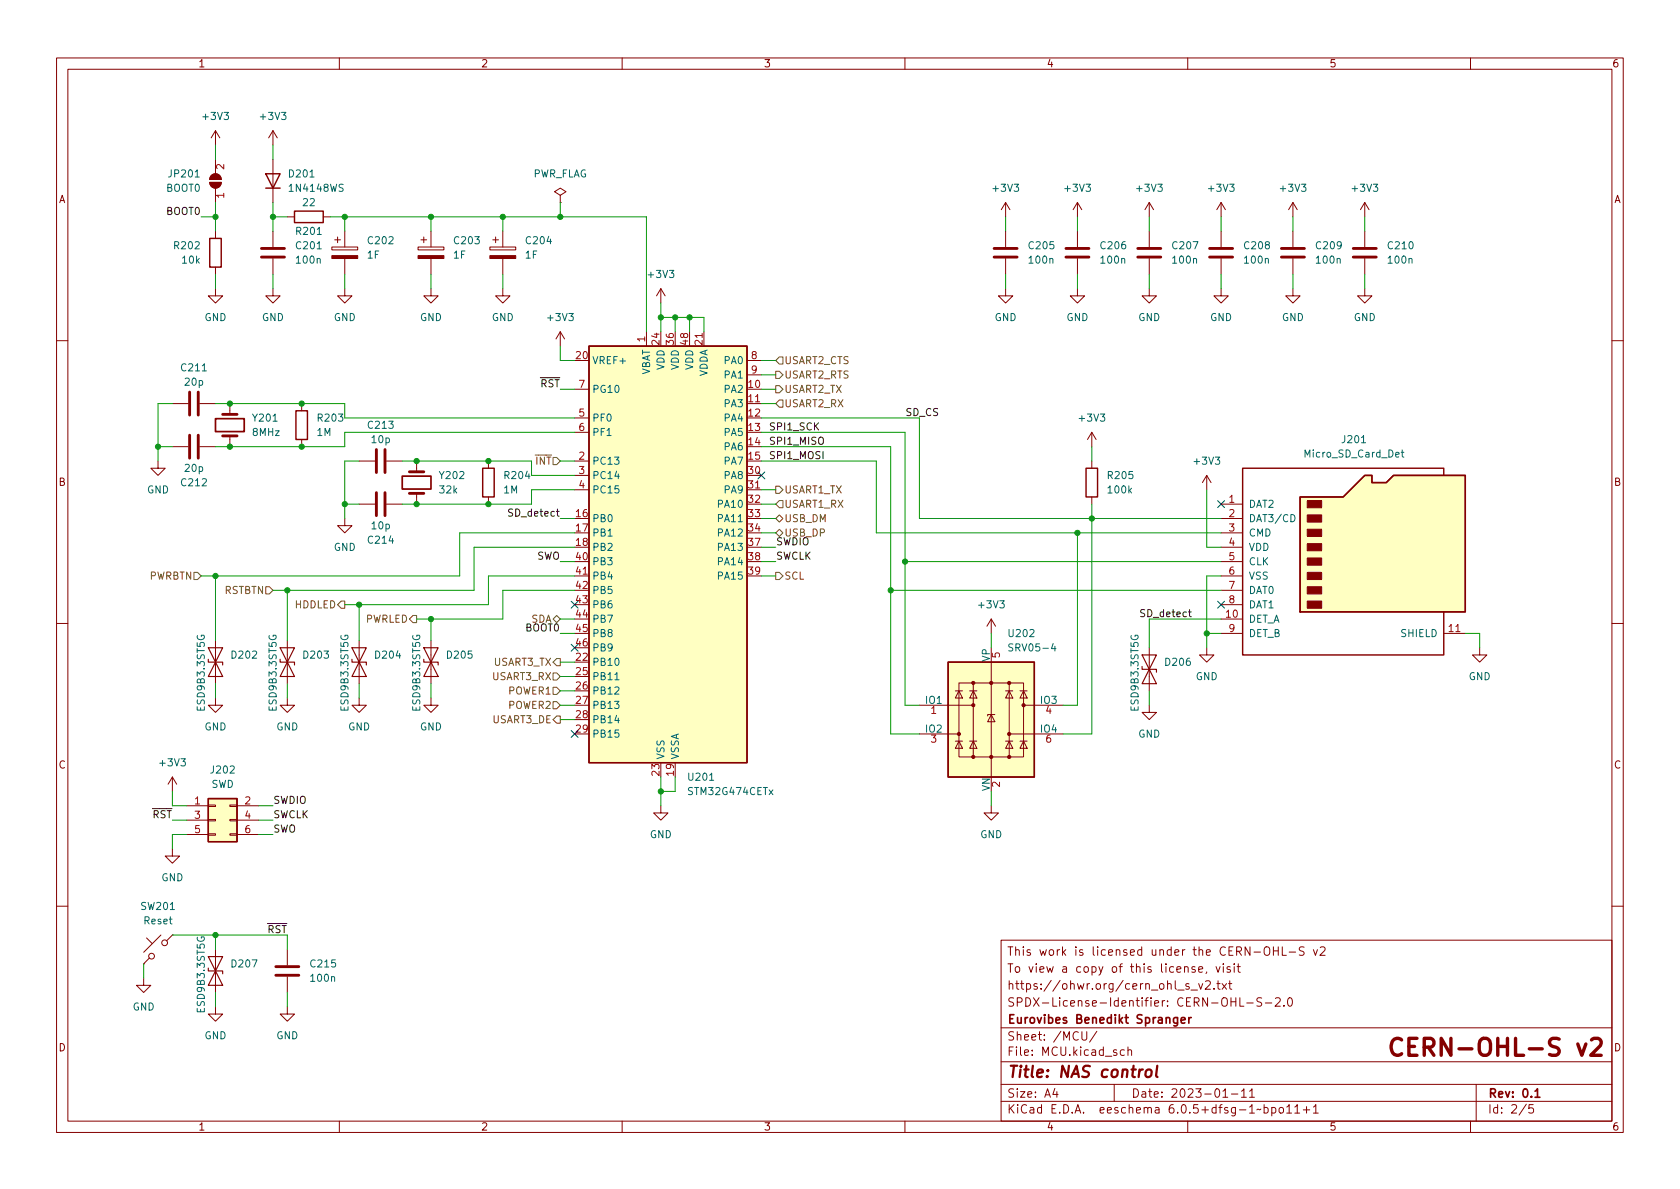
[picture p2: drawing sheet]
<svg xmlns="http://www.w3.org/2000/svg" width="297mm" height="210mm" viewBox="0 0 297 210" stroke-linecap="round" stroke-linejoin="round" font-family="sans-serif">
<g fill="none" stroke="#840000" stroke-width=".18">
<path d="M10 10.2h277v190.1h-277zM12 12.2h273v186.1h-273zM60 10.2v2M110 10.2v2M160 10.2v2M210 10.2v2M260 10.2v2M37.1 32.3h2a1.02 1.02 0 0 1-1 1 1.02 1.02 0 0 1-1-1zM37.4 31a1.02 1.02 0 0 1 1.1-.2 1.02 1.02 0 0 1 .6 .9h-2zM38.1 23.1v2.5M38.1 28.2v2.5M38.1 33.3v2.5"/>
<path d="M38.1 23.1l.8 1.3M38.1 23.1l-.8 1.3M48.3 23.1v2.5M48.3 28.2v7.6M48.3 23.1l-.8 1.3M48.3 23.1l.7 1.3M50.8 38.3h1.3M57.1 38.3h1.3M99.1 34.5l1-.6-1-.6-1.1 .6 1.1 .6v1.3M99.1 35.8h.1M177.8 35.8v2.5M177.8 35.8l-.8 1.3"/>
<path d="M177.8 35.8l.8 1.3M190.5 35.8l-.8 1.3M190.5 35.8v2.5M190.5 35.8l.8 1.3M203.2 35.8v2.5M203.2 35.8l-.8 1.3M203.2 35.8l.8 1.3M215.9 35.8l-.8 1.3M215.9 35.8v2.5M215.9 35.8l.8 1.3M228.6 35.8v2.5M228.6 35.8l-.8 1.3"/>
<path d="M228.6 35.8l.8 1.3M241.3 35.8l-.8 1.3M241.3 35.8v2.5M241.3 35.8l.8 1.3M38.1 51v1.3h-1.3l1.3 1.3 1.3-1.3h-1.3M38.1 40.9v1.3M38.1 47.2v1.3M48.3 51v1.3h1.2l-1.2 1.3-1.3-1.3h1.3M48.3 40.9v2.8M48.3 45.7v2.8M58.7 43.7h4.5v.5h-4.5zM59.2 42.4h1"/>
<path d="M59.7 41.9v1M61 51v1.3h1.2l-1.2 1.3-1.3-1.3h1.3M61 40.9v2.8M61 45.7v2.8M73.9 43.7h4.6v.5h-4.6zM74.4 42.4h1M74.9 41.9v1M76.2 51v1.3h1.3l-1.3 1.3-1.3-1.3h1.3M76.2 40.9v2.8M76.2 45.7v2.8M86.6 43.7h4.6v.5h-4.6zM87.1 42.4h1"/>
<path d="M87.6 41.9v1M88.9 51v1.3h1.3l-1.3 1.3-1.3-1.3h1.3M88.9 40.9v2.8M88.9 45.7v2.8M99.1 58.7l-.8 1.2M99.1 58.7v2.5M99.1 58.7l.7 1.2M114.3 58.7v2.5M116.8 51l-.7 1.3M116.8 51v2.6M116.8 51l.8 1.3M124.5 58.7v2.5"/>
<path d="M177.8 51v1.3h1.3l-1.3 1.3-1.3-1.3h1.3M177.8 40.9v2.8M177.8 45.7v2.8M190.5 51v1.3h1.3l-1.3 1.3-1.3-1.3h1.3M190.5 40.9v2.8M190.5 45.7v2.8M203.2 51v1.3h1.3l-1.3 1.3-1.3-1.3h1.3M203.2 40.9v2.8M203.2 45.7v2.8M215.9 51v1.3h1.3l-1.3 1.3-1.3-1.3h1.3M215.9 40.9v2.8M215.9 45.7v2.8"/>
<path d="M228.6 51v1.3h1.3l-1.3 1.3-1.3-1.3h1.3M228.6 40.9v2.8M228.6 45.7v2.8M241.3 51v1.3h1.3l-1.3 1.3-1.3-1.3h1.3M241.3 40.9v2.8M241.3 45.7v2.8M10 60.2h2M30.5 71.4h2.8M30.5 79h2.8M35.3 71.4h2.8M35.3 79h2.8M40.6 71.4v1.9"/>
<path d="M40.6 77.1v1.9M53.3 71.4v1.2M53.3 77.7v1.3M101.6 73.9h2.5M101.6 76.4h2.5M101.6 68.8h2.5M132.1 71.4h2.5M132.1 63.7h2.5M132.1 66.3h2.5M193 76.4v2.6M193 76.4l-.7 1.3M193 76.4l.8 1.3"/>
<path d="M285 60.2h2M27.9 81.5v1.3h1.3l-1.3 1.3-1.2-1.3h1.2M61 91.7v1.3h1.2l-1.2 1.2-1.3-1.2h1.3M63.5 81.5h2.8M63.5 89.1h2.8M68.3 81.5h2.8M68.3 89.1h2.8M73.7 81.5v1.9M73.7 87.2v1.9M86.4 81.5v1.3M86.4 87.9v1.2M101.6 81.5h2.5"/>
<path d="M101.6 84.1h2.5M101.6 86.6h2.5M132.1 86.6h2.5M193 81.5v1.3M193 87.9v1.2M213.4 84.1l-.8 1.2M213.4 84.1v2.5M213.4 84.1l.7 1.2M215.9 89.1h3.8M215.9 91.7h3.8M215.9 94.2h3.8M215.9 96.8h3.8"/>
<path d="M215.9 99.3h3.8M10 110.2h2M38.1 113.3v7.6M50.8 113.3v7.6M63.5 113.3v7.6M76.2 113.3v7.6M101.6 101.8h2.5M175.3 109.5l-.8 1.2M175.3 109.5v2.5M175.3 117.1v20.3M175.3 109.5l.7 1.2M203.2 114.5v7.7"/>
<path d="M213.4 114.5v1.3h1.2l-1.2 1.3-1.3-1.3h1.3M215.9 101.8h3.8M215.9 109.5h3.8M215.9 112h3.8M215.9 104.4h3.8M215.9 106.9h3.8M255.3 112h3.8M261.6 114.5v1.3h1.3l-1.3 1.3-1.3-1.3h1.3M285 110.2h2M30.5 137.4l-.8 1.3M30.5 137.4v2.5M30.5 137.4l.7 1.3"/>
<path d="M38.1 123.4v1.3h1.3l-1.3 1.3-1.3-1.3h1.3M50.8 123.4v1.3h1.3l-1.3 1.3-1.3-1.3h1.3M63.5 123.4v1.3h1.3l-1.3 1.3-1.3-1.3h1.3M76.2 123.4v1.3h1.3l-1.3 1.3-1.3-1.3h1.3M162.6 124.7h9.5M162.6 129.8h6.9M168.9 131.1h1.3M168.9 122.2h1.3M169.5 120.8h11.5v13.1h-11.5zM169.5 131.1l.7 1.2h-1.3zM169.5 122.2l.7 1.2h-1.3zM171.4 131.1h1.3"/>
<path d="M171.4 122.2h1.3M172.1 131.1l.6 1.2h-1.3zM172.1 122.2l.6 1.2h-1.3zM172.1 120.8v13.1M175.3 126.4l.6 1.2h-1.3zM175.9 126.4h-1.3v.2M177.8 131.1h1.3M177.8 122.2h1.3M178.4 131.1l.7 1.2h-1.3zM178.4 122.2l.7 1.2h-1.3zM178.4 120.8v13.1M178.4 129.8h9.6"/>
<path d="M180.3 131.1h1.3M180.3 122.2h1.3M181 131.1l.6 1.2h-1.3zM181 122.2l.6 1.2h-1.3zM181 124.7h7M203.2 124.7v1.3h1.3l-1.3 1.2-1.3-1.2h1.3M30.5 150.1v1.3h1.2l-1.2 1.2-1.3-1.2h1.3M33 142.5h3.8M33 145h3.8M33 147.6h3.8M36.8 147.4h1.3v.3h-1.3zM36.8 144.9h1.3v.3h-1.3z"/>
<path d="M36.8 142.4h1.3v.2h-1.3zM40.6 147.4h1.3v.3h-1.3zM40.6 144.9h1.3v.3h-1.3zM40.6 142.4h1.3v.2h-1.3zM41.9 142.5h3.8M41.9 145h3.8M41.9 147.6h3.8M116.8 142.5v1.3h1.3l-1.3 1.2-1.2-1.2h1.2M175.3 142.5v1.3h1.2l-1.2 1.2-1.3-1.2h1.3M10 160.2h2M25.4 173v1.2h1.3l-1.3 1.3-1.3-1.3h1.3M25.4 170.4h.1"/>
<path d="M25.9 165.9l1 1M26.4 169.4l-1 1M28.4 165.3l-3 3.1M30.5 165.3l-1 1.1M30.5 165.3h.1M38.1 178v1.3h1.3l-1.3 1.3-1.3-1.3h1.3M38.1 167.9v7.6M50.8 178v1.3h1.3l-1.3 1.3-1.3-1.3h1.3M50.8 167.9v2.8M50.8 172.7v2.8M177 166.3h108v32h-108zM210.2 174l-.3-.1-.3 .2 .1 .3 .5 .1v.4h-.6"/>
<path d="M210.6 175.1h1.1M211.3 171l-.4-.1-.2 .2 .1 .3 .5 .1v.4h-.6M211.9 173.9l.4 1 .3-1M211.9 171.4l.7-.1v-.3l-.5-.1-.2 .2 .1 .8h.6M213.1 173.6l.6-.2 .2 .2 .1 .3-.9 1h.9M213.4 171.9l-.2 .2M214.6 174.8v.1M215 170.9l.4 1 .3-1M215.1 173.9h.6M215.4 173.4v1.3l.3 .2M216.1 173.9l.8 1M216.3 170.4v.2"/>
<path d="M216.3 170.9v1M216.9 173.9l-.8 1M217.2 173.9h.6M217.4 173.4v1.3l.4 .2M217.5 171l-.4-.1-.2 .2 .1 .3 .5 .1v.4h-.6M218.2 170.4v.2M218.2 170.9v1M218.7 170.9h.6M218.9 170.4v1.3l.4 .2M219.2 176.4v1.5h.7M220.4 177.4h1.2M223.1 176.5l-.6-.1-.2 .2v.4l.6 .3 .2 .3-.3 .3h-.6"/>
<path d="M223.6 167.6a.5 .5 0 0 1 .6-.2 .5 .5 0 0 1 .3 .5v.5a.5 .5 0 0 1-.5 .6 .5 .5 0 0 1-.5-.6zM223.7 177.4h1.2M225.1 167.4v1.5M225.1 168.1h.9M225.5 176.6l.6-.2 .2 .2 .1 .3-1 1h1M226 167.4v1.5M226.7 167.4v1.5h.7M227 177.8v.1M227.8 176.6l.2-.2a.81 .81 0 0 1 .6 .7 .81 .81 0 0 1-.3 .8h-.2a.81 .81 0 0 1-.3-1.3zM227.9 168.4h1.2M230.6 167.5l-.6-.1-.2 .2v.4l.6 .3 .2 .3-.3 .3h-.6M232.2 167.9l.4 1 .3-1"/>
<path d="M233.4 167.6l.6-.2 .2 .2 .1 .3-.9 1h.9M285 160.2h2M60 198.3v2M110 198.3v2M160 198.3v2M177 194.8h108M177 191.8h108M177 187.8h108M177 181.8h108M186.5 192.5l-.4 1h1M186.9 193v1M191.3 182.4v1.2l.3 .3h.4l.1-.3v-1.2"/>
<path d="M193.9 182.4l-1.3 1.9M197 191.8v3M198.8 185.7l-.4-.1-.3 .3v.4l.1 .3h.6M199.4 185.8l.2-.2 .4 .1 .1 .9M199.4 185.1v1.5M210 198.3v2M216.2 193l.4-.5v1.5M216.2 194h.9M217.7 193.5h1.2M219.5 193l.4-.5v1.5M219.5 194h.9M220.9 193l.5-.5v1.5"/>
<path d="M220.9 194h.9M223.5 195.9l.4-.1 .3 .3v.4l-.1 .3h-.6M223.5 195.3v1.5M224.9 195.9l.4-.1 .3 .3v.4l-.2 .3h-.5M224.9 195.8v1.5M226.3 195.9l.3-.1 .3 .3v.4l-.3 .3h-.3l-.2-.3v-.4zM227.5 195.8l.4-.5v1.5M227.5 196.8h.9M228.9 195.8l.5-.5v1.5M228.9 196.8h.9M230.4 196.3h1.2M231 195.7v1.1"/>
<path d="M232.2 195.8l.4-.5v1.5M232.2 196.8h.9M260 198.3v2M261 191.8v6.5M269.9 195.3l-1.3 1.9M271.1 195.3h-.7l-.1 .7 .2-.1 .5 .1 .2 .2-.1 .5-.2 .1-.6-.1"/>
<circle cx="26.8" cy="169.1" r=".51"/>
<circle cx="29.1" cy="166.7" r=".51"/>
</g>
<path d="M38.1 74h5.1v2.3h-5.1zM71.1 84.2h5.1v2.3h-5.1zM208.2 179.9v1.2l-.3 .3h-.3M210.2 179.9v1M210.6 179.9l-.3 .1-.1 .2M208.2 180l-.4-.1-.3 .3v.4l.1 .3h.6M208.8 180.4l.8-.1-.1-.3-.4-.1-.3 .2 .1 .8h.6M271.4 193l.4-.5v1.5M271.4 194h.9" fill="none" stroke="#840000" stroke-width=".3"/>
<path d="M202.7 189.3a.52 .52 0 0 1 .5-.2 .52 .52 0 0 1 .4 .4v.6a.55 .55 0 0 1-.6 .4 .55 .55 0 0 1-.5-.4zM204.6 188.5l-.2 1.7 .3 .3" fill="none" stroke="#840000" stroke-width=".4"/>
<path d="M279 184.6l.7 2 .7-2M281.4 183.9l.4-.3h.7a.81 .81 0 0 1 .5 1.3l-1.8 1.7h1.9" fill="none" stroke="#840000" stroke-width=".6"/>
<g fill="none" stroke="#840000" stroke-width=".51">
<path d="M46.2 45.5h4.1M46.2 43.9h4.1M175.8 45.5h4M175.8 43.9h4M188.5 45.5h4M188.5 43.9h4M201.2 45.5h4M201.2 43.9h4M213.9 45.5h4M213.9 43.9h4M226.6 45.5h4M226.6 43.9h4"/>
<path d="M239.3 45.5h4M239.3 43.9h4M33.5 69.3v4.1M33.5 77v4M35.1 69.3v4.1M35.1 77v4M39.4 77.1h2.5M39.4 73.3h2.5M66.5 79.5v4.1M68.1 79.5v4.1M66.5 87.1v4.1M68.1 87.1v4.1"/>
<path d="M72.4 87.2h2.5M72.4 83.4h2.5M48.8 172.5h4M48.8 170.9h4"/>
</g>
<path d="M47 30.7h2.5l-1.2 2.6zM47 33.3h2.5M52.1 37.3h5v2.1h-5zM37.1 42.2h2v5h-2zM52.3 72.6h2.1v5.1h-2.1zM104.1 61.2h28v73.7h-28zM85.3 82.8h2.1v5.1h-2.1zM192 82.8h2.1v5.1h-2.1zM229.9 87.9h7.6l3.8-3.8h1.3v1.2h2.5l1.3-1.2h12.7v24.1h-29.2zM255.3 84.1v-1.3h-35.6v33h35.6v-7.6M167.6 117.1h15.3v20.3h-15.3zM36.8 141.2h5.1v7.6h-5.1z" fill="none" stroke="#840000" stroke-width=".25"/>
<g fill="#840000" stroke="#840000" stroke-width=".18">
<path d="M58.7 45.2h4.5v.5h-4.5z"/>
<path d="M73.9 45.2h4.6v.5h-4.6z"/>
<path d="M86.6 45.2h4.6v.5h-4.6z"/>
<path d="M37.1 32.3h2a1.02 1.02 0 0 1-1 1 1.02 1.02 0 0 1-1-1z"/>
<path d="M37.4 31a1.02 1.02 0 0 1 1.1-.2 1.02 1.02 0 0 1 .6 .9h-2z"/>
<path d="M231.1 106.3h2.6v1.3h-2.6z"/>
<path d="M231.1 103.8h2.6v1.2h-2.6z"/>
<path d="M231.1 101.2h2.6v1.3h-2.6z"/>
<path d="M231.1 98.7h2.6v1.2h-2.6z"/>
<path d="M231.1 96.1h2.6v1.3h-2.6z"/>
<path d="M231.1 93.6h2.6v1.3h-2.6z"/>
<path d="M231.1 91.1h2.6v1.2h-2.6z"/>
<path d="M231.1 88.5h2.6v1.3h-2.6z"/>
<circle cx="169.5" cy="129.8" r=".28"/>
<circle cx="172.1" cy="133.9" r=".28"/>
<circle cx="172.1" cy="124.7" r=".28"/>
<circle cx="172.1" cy="120.8" r=".28"/>
<circle cx="175.3" cy="133.9" r=".28"/>
<circle cx="175.3" cy="120.8" r=".28"/>
<circle cx="178.4" cy="133.9" r=".28"/>
<circle cx="178.4" cy="129.8" r=".28"/>
<circle cx="178.4" cy="120.8" r=".28"/>
<circle cx="181" cy="124.7" r=".28"/>
</g>
<g fill="none" stroke="#840000" stroke-width=".2">
<path d="M36.8 116.6v.5h2.6v.5M36.8 114.5h2.6l-1.3 2.6zM38.1 117.1l1.3 2.5h-2.6zM49.5 116.6v.5h2.6v.5M49.5 114.5h2.6l-1.3 2.6zM50.8 117.1l1.3 2.5h-2.6zM62.2 116.6v.5h2.6v.5M62.2 114.5h2.6l-1.3 2.6zM63.5 117.1l1.3 2.5h-2.6zM74.9 116.6v.5h2.6v.5M74.9 114.5h2.6l-1.3 2.6zM76.2 117.1l1.3 2.5h-2.6z"/>
<path d="M201.9 117.9v.5h2.6v.5M201.9 115.8h2.6l-1.3 2.6zM203.2 118.4l1.3 2.5h-2.6zM36.8 171.2v.5h2.6v.5M36.8 169.2h2.6l-1.3 2.5zM38.1 171.7l1.3 2.5h-2.6z"/>
</g>
<g fill="#ffffc2" stroke="#ffffc2" stroke-width=".18">
<path d="M167.6 117.1h15.3v20.3h-15.3z"/>
<path d="M104.1 61.2h28v73.7h-28z"/>
<path d="M36.8 141.2h5.1v7.6h-5.1z"/>
<path d="M229.9 87.9h7.6l3.8-3.8h1.3v1.2h2.5l1.3-1.2h12.7v24.1h-29.2z"/>
</g>
<path d="M247.7 80h.5M247.9 79.6v1.1l.3 .1M228.2 91a.64 .64 0 0 1 .8 .6 .64 .64 0 0 1-.8 .7zM179.1 113.9h-.5l-.2 .1v.3l.6 .3 .1 .3-.3 .2h-.5M186.2 113.8l-.3 .9h.8M108.7 120.2h.7" fill="none" stroke="#006464" stroke-width=".18"/>
<g fill="none" stroke="#725600" stroke-width=".18">
<path d="M137.2 71.4l.6-.7h.6v1.3h-.6zM137.2 65.7h.6l.6 .6-.6 .6h-.6zM137.2 68.2h.6l.6 .6-.6 .7h-.6zM137.8 63.1h.6v1.3h-.6l-.6-.7zM97.8 80.9h.6l.7 .6-.7 .7h-.6zM137.2 91.7l.6-.6 .6 .6-.6 .6zM137.2 94.2l.6-.6 .6 .6-.6 .7zM137.2 86h.6l.6 .6-.6 .6h-.6zM137.8 88.5h.6v1.3h-.6l-.6-.7zM34.3 101.2h.6l.7 .6-.7 .7h-.6zM47 103.8h.6l.7 .6-.7 .6h-.6zM60.3 106.3h.7v1.3h-.7l-.6-.7z"/>
<path d="M73 108.8h.7v1.3h-.7l-.6-.6zM97.8 109.5l.6-.7 .7 .7-.7 .6zM97.8 119h.6l.7 .6-.7 .7h-.6zM98.4 116.5h.7v1.2h-.7l-.6-.6zM137.2 101.2h.6l.6 .6-.6 .7h-.6zM97.8 127.2l.6-.6h.7v1.3h-.7zM97.8 124.1h.6l.7 .6-.7 .6h-.6zM97.8 121.5h.6l.7 .7-.7 .6h-.6z"/>
</g>
<g fill="none" stroke="#009600" stroke-width=".18">
<path d="M35.6 38.3h2.5M38.1 25.6v2.6M38.1 35.8v5.1M48.3 38.3h2.5M48.3 25.6v2.6M48.3 35.8v5.1M58.4 38.3h55.9v20.4M61 38.3v2.6M76.2 38.3v2.6M88.9 38.3v2.6M99.1 35.8v2.5M177.8 38.3v2.6"/>
<path d="M190.5 38.3v2.6M203.2 38.3v2.6M215.9 38.3v2.6M228.6 38.3v2.6M241.3 38.3v2.6M38.1 48.5v2.5M48.3 48.5v2.5M61 48.5v2.5M76.2 48.5v2.5M88.9 48.5v2.5M116.8 56.1h7.7v2.6M116.8 53.6v5.1"/>
<path d="M119.4 56.1v2.6M121.9 56.1v2.6M177.8 48.5v2.5M190.5 48.5v2.5M203.2 48.5v2.5M215.9 48.5v2.5M228.6 48.5v2.5M241.3 48.5v2.5M27.9 79h2.6M30.5 71.4h-2.6v10.1M38.1 71.4h22.9v2.5h40.6M99.1 61.2v2.5h2.5"/>
<path d="M99.1 68.8h2.5M101.6 76.4h-40.6v2.6h-22.9M134.6 71.4h2.6M134.6 79h22.9v50.8h5.1M134.6 63.7h2.6M134.6 66.3h2.6M134.6 68.8h2.6M134.6 73.9h28v17.8h53.3M134.6 76.4h25.4v48.3h2.6M193 79v2.5M61 89.1h2.5M63.5 81.5h-2.5v10.2"/>
<path d="M71.1 81.5h22.9v2.6h7.6M99.1 81.5h2.5M99.1 91.7h2.5M99.1 99.3h2.5M101.6 96.8h-17.8v7.6h-35.5M101.6 94.2h-20.3v7.6h-45.7M101.6 86.6h-7.6v2.5h-22.9M134.6 96.8h2.6M134.6 81.5h20.3v12.7h61M134.6 91.7h2.6M134.6 86.6h2.6M134.6 99.3h2.6"/>
<path d="M134.6 89.1h2.6M134.6 94.2h2.6M160 99.3h55.9M190.5 94.2v30.5h-2.5M193 89.1v40.7h-5M213.4 86.6v10.2h2.5M38.1 101.8v11.5M50.8 104.4v8.9M63.5 106.9v6.4M76.2 109.5v3.8M99.1 109.5h2.5M99.1 112h2.5"/>
<path d="M99.1 119.6h2.5M99.1 117.1h2.5M101.6 104.4h-12.7v5.1h-15.2M101.6 101.8h-15.2v5.1h-25.4M134.6 101.8h2.6M157.5 104.4h58.4M175.3 112v2.5M213.4 112h2.5M215.9 109.5h-12.7v5M215.9 101.8h-2.5v12.7M259.1 112h2.5v2.5M30.5 139.9v2.6h2.5"/>
<path d="M38.1 120.9v2.5M50.8 120.9v2.5M63.5 120.9v2.5M76.2 120.9v2.5M99.1 127.2h2.5M99.1 124.7h2.5M99.1 122.2h2.5M116.8 137.4v5.1M119.4 137.4v2.5h-2.6M175.3 139.9v2.6M203.2 122.2v2.5M30.5 145h2.5"/>
<path d="M33 147.6h-2.5v2.5M45.7 142.5h2.6M45.7 147.6h2.6M45.7 145h2.6M25.4 170.4v2.6M30.5 165.3h20.3v2.6M38.1 165.3v2.6M38.1 175.5v2.5M50.8 175.5v2.5"/>
</g>
<path d="M134 83.5l1.2 1.2M135.2 83.5l-1.2 1.2M215.3 88.5l1.2 1.3M216.5 88.5l-1.2 1.3M101 106.3l1.2 1.2M101 113.9l1.2 1.3M102.2 106.3l-1.2 1.2M102.2 113.9l-1.2 1.3M215.3 106.3l1.2 1.2M216.5 106.3l-1.2 1.2M101 129.2l1.2 1.2M102.2 129.2l-1.2 1.2" fill="none" stroke="#000084" stroke-width=".18"/>
<g fill="#009600" stroke="#009600" stroke-width=".18">
<circle cx="99.1" cy="38.3" r=".46"/>
<circle cx="116.8" cy="56.1" r=".46"/>
<circle cx="121.9" cy="56.1" r=".46"/>
<circle cx="119.4" cy="56.1" r=".46"/>
<circle cx="213.4" cy="112" r=".46"/>
<circle cx="190.5" cy="94.2" r=".46"/>
<circle cx="157.5" cy="104.4" r=".46"/>
<circle cx="160" cy="99.3" r=".46"/>
<circle cx="116.8" cy="139.9" r=".46"/>
<circle cx="193" cy="91.7" r=".46"/>
<circle cx="76.2" cy="109.5" r=".46"/>
<circle cx="86.4" cy="89.1" r=".46"/>
<circle cx="73.7" cy="81.5" r=".46"/>
<circle cx="53.3" cy="79" r=".46"/>
<circle cx="86.4" cy="81.5" r=".46"/>
<circle cx="73.7" cy="89.1" r=".46"/>
<circle cx="61" cy="89.1" r=".46"/>
<circle cx="48.3" cy="38.3" r=".46"/>
<circle cx="61" cy="38.3" r=".46"/>
<circle cx="53.3" cy="71.4" r=".46"/>
<circle cx="38.1" cy="38.3" r=".46"/>
<circle cx="40.6" cy="71.4" r=".46"/>
<circle cx="40.6" cy="79" r=".46"/>
<circle cx="27.9" cy="79" r=".46"/>
<circle cx="38.1" cy="101.8" r=".46"/>
<circle cx="50.8" cy="104.4" r=".46"/>
<circle cx="63.5" cy="106.9" r=".46"/>
<circle cx="76.2" cy="38.3" r=".46"/>
<circle cx="88.9" cy="38.3" r=".46"/>
<circle cx="38.1" cy="165.3" r=".46"/>
</g>
<text font-size="4.2" fill="#840000" x="245" y="186.8">CERN-OHL-S v2</text>
<text font-size="2.8" fill="#840000" x="178" y="190.6">Title: NAS control</text>
<g font-size="2.1" fill="#840000">
<text x="178" y="172">To view a copy of this license, visit</text>
<text x="178" y="169">This work is licensed under the CERN-OHL-S v2</text>
<text x="178" y="178">SPDX-License-Identifier: CERN-OHL-S-2.0</text>
<text x="178" y="175">https://ohwr.org/cern_ohl_s_v2.txt</text>
<text x="178" y="184">Sheet: /MCU/</text>
<text x="178" y="181">Eurovibes Benedikt Spranger</text>
<text x="178" y="186.7">File: MCU.kicad_sch</text>
<text x="178" y="196.9">KiCad E.D.A. eeschema 6.0.5+dfsg-1~bpo11+1</text>
<text x="178" y="194.1">Size: A4</text>
<text x="200" y="194.1">Date: 2023-01-11</text>
<text x="263" y="194.1">Rev: 0.1</text>
<text x="263" y="196.9">Id: 2/5</text>
</g>
<g font-size="1.8" fill="#840000">
<text x="35" y="11.9">1</text>
<text x="85" y="11.9">2</text>
<text x="135" y="11.9">3</text>
<text x="185" y="11.9">4</text>
<text x="235" y="11.9">5</text>
<text x="285" y="11.9">6</text>
<text x="10.3" y="35.9">A</text>
<text x="285.3" y="35.9">A</text>
<text x="10.3" y="85.9">B</text>
<text x="285.3" y="85.9">B</text>
<text x="10.3" y="135.9">C</text>
<text x="285.3" y="135.9">C</text>
<text x="10.3" y="185.9">D</text>
<text x="285.3" y="185.9">D</text>
<text x="35" y="199.9">1</text>
<text x="85" y="199.9">2</text>
<text x="135" y="199.9">3</text>
<text x="185" y="199.9">4</text>
<text x="235" y="199.9">5</text>
<text x="285" y="199.9">6</text>
</g>
<g font-size="1.8" fill="#006464">
<text x="36" y="21.2">+3V3</text>
<text x="46.2" y="21.2">+3V3</text>
<text x="29.4" y="33.9">BOOT0</text>
<text x="30" y="31.4">JP201</text>
<text x="51.2" y="31.4">D201</text>
<text x="51.4" y="33.9">1N4148WS</text>
<text x="94.1" y="31.4">PWR_FLAG</text>
<text x="175.7" y="33.9">+3V3</text>
<text x="188.4" y="33.9">+3V3</text>
<text x="201.1" y="33.9">+3V3</text>
<text x="213.8" y="33.9">+3V3</text>
<text x="226.5" y="33.9">+3V3</text>
<text x="239.2" y="33.9">+3V3</text>
<text x="52.5" y="41.5">R201</text>
<text x="53.6" y="36.4">22</text>
<text x="30.9" y="44.1">R202</text>
<text x="32.3" y="46.6">10k</text>
<text x="52.5" y="44.1">C201</text>
<text x="52.5" y="46.6">100n</text>
<text x="65" y="45.7">1F</text>
<text x="65.2" y="43.2">C202</text>
<text x="80.2" y="45.7">1F</text>
<text x="80.4" y="43.2">C203</text>
<text x="92.9" y="45.7">1F</text>
<text x="93.1" y="43.2">C204</text>
<text x="182" y="44.1">C205</text>
<text x="182.1" y="46.6">100n</text>
<text x="194.7" y="44.1">C206</text>
<text x="194.8" y="46.6">100n</text>
<text x="207.4" y="44.1">C207</text>
<text x="207.5" y="46.6">100n</text>
<text x="220.1" y="44.1">C208</text>
<text x="220.2" y="46.6">100n</text>
<text x="232.8" y="44.1">C209</text>
<text x="232.9" y="46.6">100n</text>
<text x="245.5" y="44.1">C210</text>
<text x="245.6" y="46.6">100n</text>
<text x="114.8" y="49.1">+3V3</text>
<text x="36.1" y="56.8">GND</text>
<text x="46.3" y="56.8">GND</text>
<text x="59" y="56.8">GND</text>
<text x="74.2" y="56.8">GND</text>
<text x="86.9" y="56.8">GND</text>
<text x="97" y="56.8">+3V3</text>
<text x="175.8" y="56.8">GND</text>
<text x="188.5" y="56.8">GND</text>
<text x="201.2" y="56.8">GND</text>
<text x="213.9" y="56.8">GND</text>
<text x="226.6" y="56.8">GND</text>
<text x="239.3" y="56.8">GND</text>
<text x="32.2" y="65.7">C211</text>
<text x="104.6" y="64.4">VREF+</text>
<text x="117.5" y="65.5" transform="rotate(-90 117.5 65.5)">VDD</text>
<text x="120" y="65.5" transform="rotate(-90 120 65.5)">VDD</text>
<text x="122.6" y="65.5" transform="rotate(-90 122.6 65.5)">VDD</text>
<text x="128.1" y="64.4">PA0</text>
<text x="32.8" y="68.2">20p</text>
<text x="104.6" y="69.5">PG10</text>
<text x="114.9" y="66.5" transform="rotate(-90 114.9 66.5)">VBAT</text>
<text x="125.1" y="66.7" transform="rotate(-90 125.1 66.7)">VDDA</text>
<text x="128.1" y="69.5">PA2</text>
<text x="128.1" y="66.9">PA1</text>
<text x="44.7" y="77.1">8MHz</text>
<text x="44.8" y="74.5">Y201</text>
<text x="56.1" y="77.1">1M</text>
<text x="56.3" y="74.5">R203</text>
<text x="65.2" y="75.8">C213</text>
<text x="104.6" y="74.5">PF0</text>
<text x="104.6" y="77.1">PF1</text>
<text x="128.1" y="72">PA3</text>
<text x="128.1" y="74.5">PA4</text>
<text x="128.1" y="77.1">PA5</text>
<text x="191" y="74.5">+3V3</text>
<text x="32.8" y="83.4">20p</text>
<text x="65.8" y="78.4">10p</text>
<text x="104.6" y="82.2">PC13</text>
<text x="128.1" y="79.6">PA6</text>
<text x="128.1" y="82.2">PA7</text>
<text x="211.3" y="82.2">+3V3</text>
<text x="230.9" y="80.9">Micro_SD_Card_Det</text>
<text x="237.4" y="78.4">J201</text>
<text x="26" y="87.2">GND</text>
<text x="32.2" y="86">C212</text>
<text x="77.8" y="87.2">32k</text>
<text x="77.8" y="84.7">Y202</text>
<text x="89.1" y="87.2">1M</text>
<text x="89.3" y="84.7">R204</text>
<text x="104.6" y="84.7">PC14</text>
<text x="104.6" y="87.2">PC15</text>
<text x="127.1" y="89.8">PA10</text>
<text x="128.1" y="84.7">PA8</text>
<text x="128.1" y="87.2">PA9</text>
<text x="196" y="84.7">R205</text>
<text x="196" y="87.2">100k</text>
<text x="220.7" y="89.8">DAT2</text>
<text x="65.8" y="93.6">10p</text>
<text x="104.6" y="92.3">PB0</text>
<text x="104.6" y="94.9">PB1</text>
<text x="127.1" y="92.3">PA11</text>
<text x="127.1" y="94.9">PA12</text>
<text x="220.7" y="92.3">DAT3/CD</text>
<text x="220.7" y="94.9">CMD</text>
<text x="59" y="97.4">GND</text>
<text x="65.2" y="96.1">C214</text>
<text x="104.6" y="97.4">PB2</text>
<text x="104.6" y="99.9">PB3</text>
<text x="127.1" y="97.4">PA13</text>
<text x="127.1" y="99.9">PA14</text>
<text x="220.7" y="97.4">VDD</text>
<text x="220.7" y="99.9">CLK</text>
<text x="104.6" y="102.5">PB4</text>
<text x="104.6" y="105">PB5</text>
<text x="104.6" y="107.6">PB6</text>
<text x="127.1" y="102.5">PA15</text>
<text x="173.2" y="107.6">+3V3</text>
<text x="220.7" y="102.5">VSS</text>
<text x="220.7" y="105">DAT0</text>
<text x="220.7" y="107.6">DAT1</text>
<text x="104.6" y="110.1">PB7</text>
<text x="104.6" y="112.6">PB8</text>
<text x="178.5" y="112.6">U202</text>
<text x="220.7" y="110.1">DET_A</text>
<text x="220.7" y="112.6">DET_B</text>
<text x="247.8" y="112.6">SHIELD</text>
<text x="41.1" y="116.5">D202</text>
<text x="53.8" y="116.5">D203</text>
<text x="66.5" y="116.5">D204</text>
<text x="79.2" y="116.5">D205</text>
<text x="104.6" y="117.7">PB10</text>
<text x="104.6" y="115.2">PB9</text>
<text x="175" y="117" transform="rotate(-90 175 117)">VP</text>
<text x="178.9" y="115.2">SRV05-4</text>
<text x="206.2" y="117.7">D206</text>
<text x="36.2" y="125.5" transform="rotate(-90 36.2 125.5)">ESD9B3.3ST5G</text>
<text x="48.9" y="125.5" transform="rotate(-90 48.9 125.5)">ESD9B3.3ST5G</text>
<text x="61.6" y="125.5" transform="rotate(-90 61.6 125.5)">ESD9B3.3ST5G</text>
<text x="74.3" y="125.5" transform="rotate(-90 74.3 125.5)">ESD9B3.3ST5G</text>
<text x="104.6" y="120.3">PB11</text>
<text x="104.6" y="122.8">PB12</text>
<text x="104.6" y="125.3">PB13</text>
<text x="163.7" y="124.5">IO1</text>
<text x="184" y="124.5">IO3</text>
<text x="201.3" y="125.5" transform="rotate(-90 201.3 125.5)">ESD9B3.3ST5G</text>
<text x="211.4" y="120.3">GND</text>
<text x="259.7" y="120.3">GND</text>
<text x="36.1" y="129.2">GND</text>
<text x="48.8" y="129.2">GND</text>
<text x="61.5" y="129.2">GND</text>
<text x="74.2" y="129.2">GND</text>
<text x="104.6" y="127.9">PB14</text>
<text x="104.6" y="130.4">PB15</text>
<text x="163.7" y="129.5">IO2</text>
<text x="184" y="129.5">IO4</text>
<text x="201.2" y="130.4">GND</text>
<text x="28.4" y="135.5">+3V3</text>
<text x="37.4" y="136.8">J202</text>
<text x="117.5" y="134.4" transform="rotate(-90 117.5 134.4)">VSS</text>
<text x="120" y="134.4" transform="rotate(-90 120 134.4)">VSSA</text>
<text x="37.3" y="139.3">SWD</text>
<text x="121.8" y="138">U201</text>
<text x="121.9" y="140.6">STM32G474CETx</text>
<text x="175" y="139.9" transform="rotate(-90 175 139.9)">VN</text>
<text x="114.9" y="148.2">GND</text>
<text x="173.3" y="148.2">GND</text>
<text x="28.5" y="155.8">GND</text>
<text x="25" y="160.9">SW201</text>
<text x="25.5" y="163.4">Reset</text>
<text x="41.1" y="171.1">D207</text>
<text x="55" y="171.1">C215</text>
<text x="55.1" y="173.6">100n</text>
<text x="23.4" y="178.7">GND</text>
<text x="36.2" y="178.8" transform="rotate(-90 36.2 178.8)">ESD9B3.3ST5G</text>
<text x="36.1" y="183.8">GND</text>
<text x="48.8" y="183.8">GND</text>
</g>
<g font-size="1.8" fill="#a90000">
<text x="39.6" y="30" transform="rotate(-90 39.6 30)">2</text>
<text x="39.6" y="35" transform="rotate(-90 39.6 35)">1</text>
<text x="101.9" y="63.5">20</text>
<text x="114" y="60.4" transform="rotate(-90 114 60.4)">1</text>
<text x="116.6" y="60.9" transform="rotate(-90 116.6 60.9)">24</text>
<text x="119.1" y="60.9" transform="rotate(-90 119.1 60.9)">36</text>
<text x="121.7" y="60.9" transform="rotate(-90 121.7 60.9)">48</text>
<text x="124.2" y="60.9" transform="rotate(-90 124.2 60.9)">21</text>
<text x="132.9" y="63.5">8</text>
<text x="102.4" y="68.6">7</text>
<text x="132.4" y="68.6">10</text>
<text x="132.4" y="71.1">11</text>
<text x="132.9" y="66">9</text>
<text x="102.4" y="73.7">5</text>
<text x="102.4" y="76.2">6</text>
<text x="132.4" y="73.7">12</text>
<text x="132.4" y="76.2">13</text>
<text x="102.4" y="81.3">2</text>
<text x="102.4" y="83.8">3</text>
<text x="132.4" y="78.7">14</text>
<text x="132.4" y="81.3">15</text>
<text x="132.4" y="83.8">30</text>
<text x="102.4" y="86.4">4</text>
<text x="132.4" y="86.4">31</text>
<text x="132.4" y="88.9">32</text>
<text x="217.3" y="88.9">1</text>
<text x="101.9" y="91.4">16</text>
<text x="101.9" y="94">17</text>
<text x="132.4" y="91.4">33</text>
<text x="132.4" y="94">34</text>
<text x="217.3" y="91.4">2</text>
<text x="217.3" y="94">3</text>
<text x="101.9" y="96.5">18</text>
<text x="101.9" y="99.1">40</text>
<text x="101.9" y="101.6">41</text>
<text x="132.4" y="96.5">37</text>
<text x="132.4" y="99.1">38</text>
<text x="132.4" y="101.6">39</text>
<text x="217.3" y="96.5">4</text>
<text x="217.3" y="99.1">5</text>
<text x="217.3" y="101.6">6</text>
<text x="101.9" y="104.1">42</text>
<text x="101.9" y="106.7">43</text>
<text x="217.3" y="104.1">7</text>
<text x="217.3" y="106.7">8</text>
<text x="101.9" y="109.2">44</text>
<text x="101.9" y="111.8">45</text>
<text x="216.8" y="109.2">10</text>
<text x="217.3" y="111.8">9</text>
<text x="256.2" y="111.8">11</text>
<text x="101.9" y="116.8">22</text>
<text x="101.9" y="119.4">25</text>
<text x="101.9" y="114.3">46</text>
<text x="176.8" y="116.3" transform="rotate(-90 176.8 116.3)">5</text>
<text x="101.9" y="121.9">26</text>
<text x="101.9" y="124.5">27</text>
<text x="101.9" y="127">28</text>
<text x="101.9" y="129.5">29</text>
<text x="164.6" y="126.2">1</text>
<text x="164.6" y="131.3">3</text>
<text x="184.9" y="126.2">4</text>
<text x="184.9" y="131.3">6</text>
<text x="116.6" y="137.1" transform="rotate(-90 116.6 137.1)">23</text>
<text x="119.1" y="137.1" transform="rotate(-90 119.1 137.1)">19</text>
<text x="34.4" y="142.2">1</text>
<text x="43.3" y="142.2">2</text>
<text x="176.8" y="139.2" transform="rotate(-90 176.8 139.2)">2</text>
<text x="34.4" y="144.8">3</text>
<text x="34.4" y="147.3">5</text>
<text x="43.3" y="144.8">4</text>
<text x="43.3" y="147.3">6</text>
</g>
<g font-size="1.8" fill="#0f0f0f">
<text x="29.5" y="38">BOOT0</text>
<text x="94.1" y="68.5">~{RST}</text>
<text x="135.9" y="76.1">SPI1_SCK</text>
<text x="160" y="73.6">SD_CS</text>
<text x="135.9" y="81.2">SPI1_MOSI</text>
<text x="135.9" y="78.6">SPI1_MISO</text>
<text x="90.4" y="91.3">SD_detect</text>
<text x="94.8" y="99">SWO</text>
<text x="137.2" y="96.4">SWDIO</text>
<text x="137.2" y="99">SWCLK</text>
<text x="93" y="111.7">BOOT0</text>
<text x="93.9" y="110.1">SDA</text>
<text x="202.2" y="109.1">SD_detect</text>
<text x="48.3" y="142.1">SWDIO</text>
<text x="25.6" y="144.7">~{RST}</text>
<text x="48.3" y="144.7">SWCLK</text>
<text x="48.3" y="147.2">SWO</text>
<text x="45.9" y="165">~{RST}</text>
</g>
<g font-size="1.8" fill="#725600">
<text x="138.6" y="64.4">USART2_CTS</text>
<text x="138.6" y="66.9">USART2_RTS</text>
<text x="138.6" y="69.5">USART2_TX</text>
<text x="138.6" y="72">USART2_RX</text>
<text x="93.4" y="82.2">~{INT}</text>
<text x="138.6" y="87.2">USART1_TX</text>
<text x="138.6" y="89.8">USART1_RX</text>
<text x="138.6" y="92.3">USB_DM</text>
<text x="138.6" y="94.9">USB_DP</text>
<text x="26.3" y="102.5">PWRBTN</text>
<text x="39.6" y="105">RSTBTN</text>
<text x="52.1" y="107.6">HDDLED</text>
<text x="138.6" y="102.5">SCL</text>
<text x="64.5" y="110.1">PWRLED</text>
<text x="87.3" y="117.7">USART3_TX</text>
<text x="87.1" y="120.3">USART3_RX</text>
<text x="89.9" y="125.3">POWER2</text>
<text x="89.9" y="122.8">POWER1</text>
<text x="87.1" y="127.9">USART3_DE</text>
</g>
</svg>
